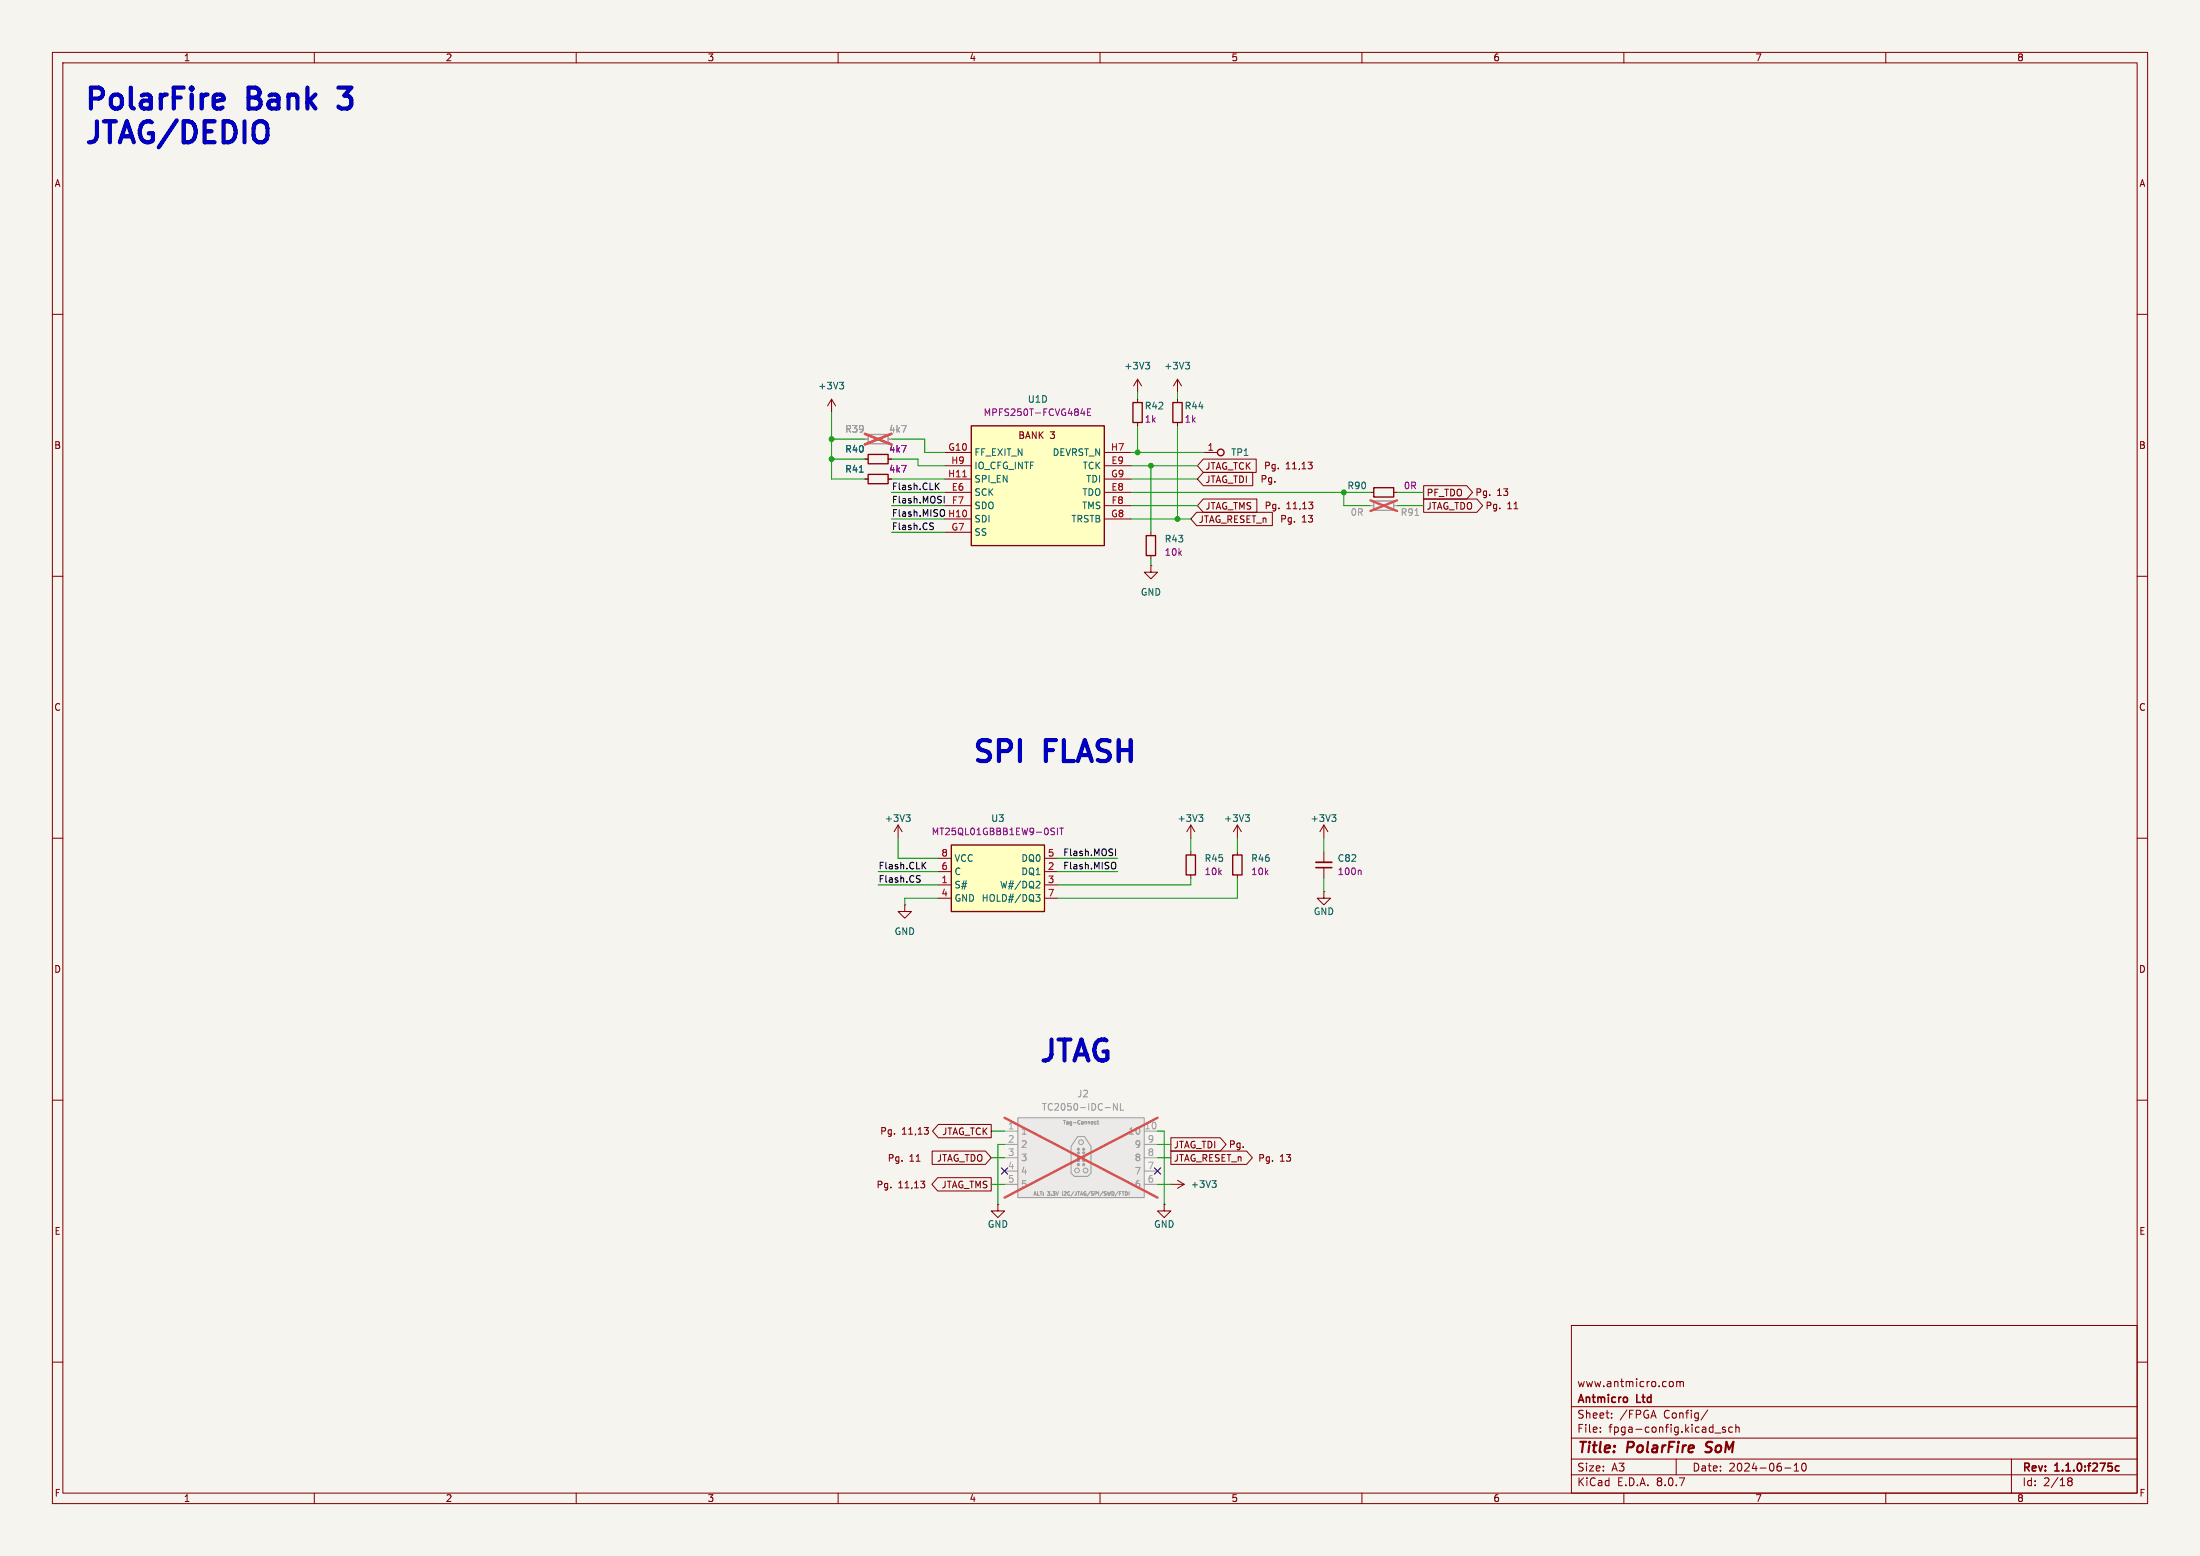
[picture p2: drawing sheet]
<svg xmlns="http://www.w3.org/2000/svg" width="420mm" height="297mm" viewBox="0 0 420 297" stroke-linecap="round" stroke-linejoin="round" font-family="sans-serif">
<path d="M0 0h420v297h-420z" fill="#f5f4ef" stroke="#f5f4ef" stroke-width=".19"/>
<g fill="none" stroke="#840000" stroke-width=".19">
<path d="M10 10h400v277h-400zM12 12h396v273h-396zM60 10v2M110 10v2M160 10v2M210 10v2M260 10v2M310 10v2M360 10v2M10 60h2M158.7 76.2v2.5M158.7 76.2l-.7 1.3"/>
<path d="M158.7 76.2l.8 1.3M217.2 72.4v2.5M217.2 76.2v.6M217.2 72.4l-.8 1.3M217.2 72.4l.7 1.3M224.8 72.4v2.5M224.8 76.2v.6M224.8 72.4l-.8 1.3M224.8 72.4l.8 1.3M408 60h2M165.1 87.6h.6M165.1 91.4h.6"/>
<path d="M169.5 87.6h.7M169.5 91.4h.7M217.2 80.6v.7M224.8 80.6v.7M229.9 86.4h2.5M261.6 94h.7M266.1 94h.6M10 110h2M408 110h2M10 160h2M236.2 157.5v2.5M236.2 157.5l-.7 1.3"/>
<path d="M236.2 157.5l.8 1.3M252.7 157.5v2.5M252.7 157.5l-.7 1.3M252.7 157.5l.8 1.3M408 160h2M172.7 172.7v1.3h1.3l-1.3 1.3-1.3-1.3h1.3M172.7 172.7h.1M236.2 162.6v.6M236.2 167v.6M252.7 170.2v1.3h1.3l-1.3 1.2-1.2-1.2h1.2M252.7 170.2h.1M252.7 162.6v2"/>
<path d="M252.7 165.6v2M10 210h2M408 210h2M190.5 229.9v1.2h1.3l-1.3 1.3-1.3-1.3h1.3M190.5 229.9h.1M222.2 229.9v1.2h1.3l-1.3 1.3-1.2-1.3h1.2M222.2 229.9h.1M223.5 226.1h2.6M224.8 225.3l1.3 .8M226.1 226.1l-1.3 .7M300 253h108v32h-108zM10 260h2"/>
<path d="M300 278.5h108M300 274.5h108M300 268.5h108M305.5 273.2v.2M305.5 272.5v.1M307.7 270.5v.2M307.7 269.8v.1M319.2 263.7l.2 .3v.4l-.2 .3M320 278.5v3M320.1 263.8l.4-.1 .2 .2M320.1 263.7v1M320.7 263.9l.2-.2 .4 .1 .1 .9"/>
<path d="M320.7 263.9v.8M326 269.1l-1.3 1.9M327.4 273.5h1.1M329.4 272.5l-.4-.1-.2 .2 .1 .2 .5 .2v.3h-.6M330.7 272.5l-.4-.1-.3 .3 .2 .6h.5M331.4 272.5l.2-.1 .3 .1 .1 .9M331.4 271.9v1.5M342.5 279.7l.4-.4v1.5M344.1 279.4l.2-.1a.8 .8 0 0 1 .5 .7 .8 .8 0 0 1-.5 .8l-.2-.2-.2-.4zM384 278.5v6.5M408 260h2M60 285v2"/>
<path d="M110 285v2M160 285v2M210 285v2M260 285v2M300 281.5h108M310 285v2M340.7 280.2h1.2M342.5 280.8h.9M360 285v2M394.7 282.4l.3 .3M394.7 282.4l.3-.3 .4 .1 .2 .2-.3 .3M395 282.7h.3"/>
<path d="M395 282.7l-.3 .3M395.3 282.7l.3 .3-.2 .5-.4 .1-.3-.3"/>
</g>
<path d="M251.2 165.6h3.1M404.5 279.9l-.4-.1-.3 .3 .2 .6h.5" fill="none" stroke="#840000" stroke-width=".3"/>
<path d="M325.5 277.1l.3 .1M325.8 275.4v.6" fill="none" stroke="#840000" stroke-width=".4"/>
<g fill="none" stroke="#840000" stroke-width=".25">
<path d="M216.3 76.8h1.8v3.8h-1.8zM223.9 76.8h1.8v3.8h-1.8zM165.7 86.7h3.8v1.8h-3.8zM165.7 90.6h3.8v1.7h-3.8zM262.3 93.1h3.8v1.8h-3.8zM235.3 163.2h1.8v3.8h-1.8z"/>
<circle cx="233" cy="86.4" r=".63"/>
</g>
<g fill="none" stroke="#006464" stroke-width=".19">
<path d="M160.3 73h.7l-.4 .5M160.8 73.5l.2 .2v.3l-.2 .2M218.7 69.2h.8l-.5 .4M219.2 69.6l.3 .3v.3l-.3 .2M226.3 69.2h.8l-.4 .4M226.8 69.6l.3 .3v.3l-.3 .2M164.1 90.1h.7M237.7 155.5h.8l-.4 .5M238.3 156l.2 .2v.3l-.2 .3M254.2 155.5h.8l-.4 .5M254.8 156l.2 .2v.3l-.2 .3M231.4 225.4h.8l-.5 .5"/>
<path d="M231.9 225.9l.3 .2v.3l-.3 .2"/>
</g>
<path d="M251.2 164.6h3.1" fill="none" stroke="#840000" stroke-width=".33"/>
<path d="M259.7 166.1l.1 .2v.6" fill="none" stroke="#840084" stroke-width=".19"/>
<path d="M165.7 82.9h3.8v1.8h-3.8zM262.3 95.6h3.8v1.8h-3.8z" fill="none" stroke="#9c9b98" stroke-width=".25"/>
<path d="M165.1 83.8h.6M169.5 83.8h.7M261.6 96.5h.7M266.1 96.5h.6" fill="none" stroke="#9c9b98" stroke-width=".19"/>
<path d="M270.1 98.4h.7" fill="none" stroke="#939391" stroke-width=".19"/>
<path d="M165.1 82.8l5.1 2M170.2 82.8l-5.1 2M261.6 95.5l5.1 2M266.7 95.5l-5.1 2" fill="none" stroke="#e75356" stroke-width=".46"/>
<path d="M194.3 213.4h24.1v15.2h-24.1z" fill="#ebeae8"/>
<g fill="none" stroke="#9c9b98" stroke-width=".19">
<path d="M191.8 215.9h2.5M191.8 218.4h2.5M194.3 213.4h24.1v15.2h-24.1zM205.7 216.9h1.3l1.3 1.9v5.1l-.7 .6h-2.5l-.6-.6v-5.1zM209 214.2v.3h.3M209 214.1v.1M209 214.1h.3M209.5 214.1h.2M209.6 213.9v.6l.1 .1M213.3 210.6v1.3l-.7-1.3v1.3M213.9 210.6v1.3h.6M218.4 215.9h2.6"/>
<path d="M218.4 218.4h2.6M191.8 221h2.5M191.8 223.5h2.5M191.8 226.1h2.5M214.2 227.5h.4M214.4 227.5v.7M214.8 227.5a.35 .35 0 0 1 .4 .3 .35 .35 0 0 1-.4 .4zM215.5 227.5v.7M218.4 221h2.6M218.4 223.5h2.6M218.4 226.1h2.6"/>
<circle cx="206.4" cy="218" r=".46"/>
<circle cx="205.6" cy="223.4" r=".46"/>
<circle cx="207.2" cy="223.4" r=".46"/>
</g>
<g fill="#9c9b98" stroke="#9c9b98" stroke-width=".19">
<circle cx="205.9" cy="222.3" r=".2"/>
<circle cx="205.9" cy="221.5" r=".2"/>
<circle cx="205.9" cy="220.8" r=".2"/>
<circle cx="205.9" cy="220.1" r=".2"/>
<circle cx="205.9" cy="219.4" r=".2"/>
<circle cx="206.9" cy="222.3" r=".2"/>
<circle cx="206.9" cy="221.5" r=".2"/>
<circle cx="206.9" cy="220.8" r=".2"/>
<circle cx="206.9" cy="220.1" r=".2"/>
<circle cx="206.9" cy="219.4" r=".2"/>
</g>
<path d="M191.8 213.4l29.2 15.2M221 213.4l-29.2 15.2" fill="none" stroke="#e75356" stroke-width=".46"/>
<path d="M218.8 102.2h1.8v3.8h-1.8zM226.4 163.2h1.8v3.8h-1.8z" fill="none" stroke="#840000" stroke-width=".25"/>
<path d="M219.7 101.6v.6M219.7 106v.7M227.3 157.5v2.5M227.3 157.5l-.7 1.3M227.3 157.5l.8 1.3M227.3 162.6v.6M227.3 167v.6" fill="none" stroke="#840000" stroke-width=".19"/>
<path d="M228.8 155.5h.8l-.4 .5M229.4 156l.2 .2v.3l-.2 .3" fill="none" stroke="#006464" stroke-width=".19"/>
<path d="M181.6 161.3h17.8v12.7h-17.8z" fill="#ffffc2"/>
<path d="M181.6 161.3h17.8v12.7h-17.8z" fill="none" stroke="#840000" stroke-width=".25"/>
<g fill="none" stroke="#840000" stroke-width=".19">
<path d="M219.7 108v1.2h1.3l-1.3 1.3-1.3-1.3h1.3M219.7 108h.1M171.4 157.5v2.5M171.4 157.5l-.7 1.3M171.4 157.5l.8 1.3M179.1 168.9h2.5M179.1 166.4h2.5M179.1 171.5h2.5M179.1 163.8h2.5M199.4 168.9h2.5M199.4 166.4h2.5M199.4 171.5h2.5"/>
<path d="M199.4 163.8h2.5"/>
</g>
<path d="M173 155.5h.7l-.4 .5M173.5 156l.2 .2v.3l-.2 .3M197.8 170.8h.7l-.4 .4 .4 .2v.5l-.2 .1h-.5M198 168.2l.4 .1 .1 .3-.7 .9h.7" fill="none" stroke="#006464" stroke-width=".19"/>
<path d="M201.1 158.1h.2M201.2 158.8l.1 .2-.1 .3M201.9 158.1v1.2M202.3 158.1h.7M202.7 158.1v1.2" fill="none" stroke="#840084" stroke-width=".19"/>
<path d="M185.4 81.3h25.4v22.8h-25.4z" fill="#ffffc2"/>
<path d="M185.4 81.3h25.4v22.8h-25.4z" fill="none" stroke="#840000" stroke-width=".25"/>
<g fill="none" stroke="#840000" stroke-width=".19">
<path d="M165.1 91.4h.6M165.1 87.6h.6M169.5 91.4h.7M169.5 87.6h.7M180.3 94h5.1M180.3 88.9h5.1M180.3 96.5h5.1M180.3 86.4h5.1M180.3 99.1h5.1M180.3 91.4h5.1M210.8 94h5.1M210.8 88.9h5.1"/>
<path d="M210.8 96.5h5.1M210.8 86.4h5.1M210.8 99.1h5.1M210.8 91.4h5.1M228.4 97.8h14.5v2.5h-14.5l-1.1-1.2zM229.7 87.6h10.1v2.6h-10.1l-1.1-1.3zM229.7 90.2h9.4v2.5h-9.4l-1.1-1.3zM229.7 95.2h10.2v2.6h-10.2l-1.1-1.3zM249.7 88.2h.8l-.4 .5M249.8 95.8h.8l-.4 .5M250.4 88.8l.1 .1-.1 .5M250.5 96.4l.1 .2-.1 .5"/>
<path d="M271.8 95.2h10.1l1.2 1.3-1.2 1.3h-10.1zM271.8 92.7h8.2l1.1 1.3-1.1 1.3h-8.2zM180.3 101.6h5.1M176.4 215.2h.8l-.4 .5M177.1 215.8l.1 .1-.1 .5M178 219.7h10.1l1.1 1.3-1.1 1.3h-10.1zM179.1 214.6h10.1v2.6h-10.1l-1.1-1.3zM223.5 219.7h14.5l1.1 1.3-1.1 1.3h-14.5zM223.5 217.2h9.5l1.1 1.2-1.1 1.3h-9.5zM175.8 225.5h.7l-.4 .4M176.4 226l.1 .2-.1 .5M179 224.8h10.2v2.5h-10.2l-1.1-1.2z"/>
</g>
<path d="M183.8 91h.7" fill="none" stroke="#a90000" stroke-width=".19"/>
<path d="M206.3 78.9h.8M206.9 78.5v.8M207.6 78.7h.4M208.2 78h-.6v1.3h.6" fill="none" stroke="#840084" stroke-width=".19"/>
<path d="M177.7 99.8l.5 .1M178.7 92.7l.6 .8M179.3 92.2l-.7 .7M180 97.3h.1a.81 .81 0 0 1-.1 1.2M180.3 94.7v1.3M178 100.5l.2 .2-.2 .4M175.2 167.1l.5 .1M175.4 167.8l.3 .2-.3 .4M176.2 165.1l.6 .8M176.8 164.6l-.8 .7M212.7 164.6h.1a.81 .81 0 0 1-.1 1.3M213 162v1.3" fill="none" stroke="#0f0f0f" stroke-width=".19"/>
<path d="M41.4 18.1h.7l.4 .1 .2 .8-1.9 .4M64.6 16.7h2.5M42.5 20.5l-.4 .2h-.7M64.6 20.3l.6 .4" fill="none" stroke="#0000c2" stroke-width=".8"/>
<g fill="none" stroke="#009600" stroke-width=".19">
<path d="M158.7 78.7v12.7h6.4M217.2 74.9v1.3M224.8 74.9v1.3M158.7 83.8h6.4M158.7 87.6h6.4M170.2 83.8h6.3v2.6h3.8M170.2 87.6h5.1v1.3h5M170.2 96.5h10.1M170.2 94h10.1M170.2 91.4h10.1M170.2 99.1h10.1M215.9 88.9h12.7"/>
<path d="M215.9 86.4h14M215.9 96.5h12.7M215.9 94h45.7M215.9 91.4h12.7M215.9 99.1h11.4M217.2 81.3v5.1M219.7 88.9v12.7M224.8 81.3v17.8M256.5 94v2.5h5.1M266.7 96.5h5.1M266.7 94h5.1M170.2 101.6h10.1"/>
<path d="M219.7 106.7v1.3M167.6 168.9h11.5M167.6 166.4h11.5M171.4 160v3.8h7.7M179.1 171.5h-6.4v1.2M201.9 166.4h11.5M201.9 163.8h11.5M227.3 167.6v1.3h-25.4M227.3 160v2.6M236.2 167.6v3.9h-34.3M236.2 160v2.6M252.7 160v2.6"/>
<path d="M252.7 167.6v2.6M189.2 215.9h2.6M191.8 218.4h-1.3v11.5M221 218.4h2.5M221 215.9h1.2v14M189.2 221h2.6M189.2 226.1h2.6M221 221h2.5M221 226.1h2.5"/>
</g>
<path d="M191.2 222.9l1.2 1.2M192.4 222.9l-1.2 1.2M220.4 222.9l1.2 1.2M221.6 222.9l-1.2 1.2" fill="none" stroke="#000084" stroke-width=".19"/>
<path d="M165.1 83.8h.6M169.5 83.8h.7" fill="none" stroke="#9c9b98" stroke-width=".19"/>
<path d="M165.1 82.8l5.1 2M170.2 82.8l-5.1 2" fill="none" stroke="#e75356" stroke-width=".46"/>
<path d="M164.1 90.1h.7" fill="none" stroke="#006464" stroke-width=".19"/>
<g fill="#009600" stroke="#009600" stroke-width=".19">
<circle cx="224.8" cy="99.1" r=".46"/>
<circle cx="256.5" cy="94" r=".46"/>
<circle cx="217.2" cy="86.4" r=".46"/>
<circle cx="219.7" cy="88.9" r=".46"/>
<circle cx="158.7" cy="83.8" r=".46"/>
<circle cx="158.7" cy="87.6" r=".46"/>
</g>
<g font-size="5.6" fill="#0000c2">
<text x="15.9" y="21.3">PolarFire</text>
<text x="47.6" y="21.3">Bank</text>
<text x="66.7" y="21.3">3</text>
<text x="15.9" y="27.7">JTAG/DEDIO</text>
<text x="185.4" y="145.8">SPI</text>
<text x="199.8" y="145.8">FLASH</text>
<text x="198.1" y="202.9">JTAG</text>
</g>
<g font-size="2.8" fill="#840000">
<text x="301" y="277.9">Title:</text>
<text x="310.6" y="277.9">PolarFire</text>
<text x="326.5" y="277.9">SoM</text>
</g>
<g font-size="2.1" fill="#840000">
<text x="301" y="268.2">Antmicro</text>
<text x="301" y="265">www.antmicro.com</text>
<text x="312.5" y="268.2">Ltd</text>
<text x="301" y="273.7">File:</text>
<text x="301" y="271">Sheet:</text>
<text x="307.1" y="273.7">fpga-config.kicad_sch</text>
<text x="309.2" y="271">/FPGA</text>
<text x="317.7" y="271">Config/</text>
<text x="301" y="281.1">Size:</text>
<text x="307.6" y="281.1">A3</text>
<text x="323" y="281.1">Date:</text>
<text x="330" y="281.1">2024-06-10</text>
<text x="386" y="281.3">Rev:</text>
<text x="392.4" y="281.3">1.1.0:f275c</text>
<text x="301" y="283.9">KiCad</text>
<text x="308.7" y="283.9">E.D.A.</text>
<text x="316.3" y="283.9">8.0.7</text>
<text x="386" y="283.9">Id:</text>
<text x="390.1" y="283.9">2/18</text>
</g>
<g font-size="1.8" fill="#840000">
<text x="35" y="11.9">1</text>
<text x="85" y="11.9">2</text>
<text x="135" y="11.9">3</text>
<text x="185" y="11.9">4</text>
<text x="235" y="11.9">5</text>
<text x="285" y="11.9">6</text>
<text x="335" y="11.9">7</text>
<text x="385" y="11.9">8</text>
<text x="10.3" y="35.9">A</text>
<text x="408.3" y="35.9">A</text>
<text x="194.3" y="84">BANK</text>
<text x="200.4" y="84">3</text>
<text x="10.3" y="85.9">B</text>
<text x="230" y="89.9">JTAG_TCK</text>
<text x="241.2" y="89.8">Pg.</text>
<text x="245.4" y="89.8">11,13</text>
<text x="408.2" y="85.9">B</text>
<text x="230" y="92.4">JTAG_TDI</text>
<text x="240.5" y="92.3">Pg.</text>
<text x="272.3" y="94.9">PF_TDO</text>
<text x="281.6" y="94.9">Pg.</text>
<text x="285.8" y="94.9">13</text>
<text x="228.8" y="100">JTAG_RESET_n</text>
<text x="230" y="97.5">JTAG_TMS</text>
<text x="241.3" y="97.4">Pg.</text>
<text x="244.3" y="99.9">Pg.</text>
<text x="245.5" y="97.4">11,13</text>
<text x="248.5" y="99.9">13</text>
<text x="272.3" y="97.5">JTAG_TDO</text>
<text x="283.5" y="97.4">Pg.</text>
<text x="287.7" y="97.4">11</text>
<text x="10.3" y="135.9">C</text>
<text x="408.2" y="135.9">C</text>
<text x="10.3" y="185.9">D</text>
<text x="408.2" y="185.9">D</text>
<text x="167.9" y="216.8">Pg.</text>
<text x="169.4" y="221.9">Pg.</text>
<text x="172.1" y="216.8">11,13</text>
<text x="173.6" y="221.9">11</text>
<text x="178.8" y="221.9">JTAG_TDO</text>
<text x="179.8" y="216.9">JTAG_TCK</text>
<text x="224" y="221.9">JTAG_RESET_n</text>
<text x="224" y="219.4">JTAG_TDI</text>
<text x="234.5" y="219.3">Pg.</text>
<text x="240.1" y="221.9">Pg.</text>
<text x="244.3" y="221.9">13</text>
<text x="167.2" y="227">Pg.</text>
<text x="171.4" y="227">11,13</text>
<text x="179.7" y="227">JTAG_TMS</text>
<text x="10.3" y="235.9">E</text>
<text x="408.3" y="235.9">E</text>
<text x="10.3" y="285.9">F</text>
<text x="35" y="286.9">1</text>
<text x="85" y="286.9">2</text>
<text x="135" y="286.9">3</text>
<text x="185" y="286.9">4</text>
<text x="235" y="286.9">5</text>
<text x="285" y="286.9">6</text>
<text x="335" y="286.9">7</text>
<text x="385" y="286.9">8</text>
<text x="408.3" y="285.9">F</text>
</g>
<g font-size="1.8" fill="#006464">
<text x="214.5" y="70.7">+3V3</text>
<text x="222.2" y="70.7">+3V3</text>
<text x="156.1" y="74.5">+3V3</text>
<text x="196.1" y="77.1">U1D</text>
<text x="218.4" y="78.3">R42</text>
<text x="226.1" y="78.3">R44</text>
<text x="161.3" y="86.6">R40</text>
<text x="185.9" y="87.2">FF_EXIT_N</text>
<text x="185.9" y="89.8">IO_CFG_INTF</text>
<text x="200.9" y="87.2">DEVRST_N</text>
<text x="206.6" y="89.8">TCK</text>
<text x="234.9" y="87.2">TP1</text>
<text x="161.3" y="90.4">R41</text>
<text x="185.9" y="94.8">SCK</text>
<text x="185.9" y="92.3">SPI_EN</text>
<text x="206.5" y="94.8">TDO</text>
<text x="207.3" y="92.3">TDI</text>
<text x="257.1" y="93.6">R90</text>
<text x="185.9" y="97.4">SDO</text>
<text x="185.9" y="99.9">SDI</text>
<text x="204.4" y="99.9">TRSTB</text>
<text x="206.5" y="97.4">TMS</text>
<text x="185.9" y="102.5">SS</text>
<text x="222.2" y="103.7">R43</text>
<text x="217.7" y="113.9">GND</text>
<text x="168.8" y="157.1">+3V3</text>
<text x="189.1" y="157.1">U3</text>
<text x="224.7" y="157.1">+3V3</text>
<text x="233.6" y="157.1">+3V3</text>
<text x="250.1" y="157.1">+3V3</text>
<text x="182.1" y="167.2">C</text>
<text x="182.1" y="164.7">VCC</text>
<text x="194.9" y="167.2">DQ1</text>
<text x="194.9" y="164.7">DQ0</text>
<text x="229.9" y="164.7">R45</text>
<text x="238.8" y="164.7">R46</text>
<text x="255.3" y="164.7">C82</text>
<text x="182.1" y="169.8">S#</text>
<text x="182.1" y="172.3">GND</text>
<text x="187.3" y="172.3">HOLD#/DQ3</text>
<text x="190.8" y="169.8">W#/DQ2</text>
<text x="170.7" y="178.7">GND</text>
<text x="250.7" y="174.8">GND</text>
<text x="227.2" y="226.9">+3V3</text>
<text x="188.5" y="234.5">GND</text>
<text x="220.2" y="234.5">GND</text>
</g>
<g font-size="1.8" fill="#939391">
<text x="161.3" y="82.8">R39</text>
<text x="267.3" y="98.7">R91</text>
<text x="205.6" y="209.6">J2</text>
<text x="194.8" y="216.8">1</text>
<text x="194.8" y="219.3">2</text>
<text x="194.8" y="221.8">3</text>
<text x="215.3" y="216.8">10</text>
<text x="216.5" y="221.8">8</text>
<text x="216.5" y="219.3">9</text>
<text x="194.8" y="224.4">4</text>
<text x="194.8" y="226.9">5</text>
<text x="216.5" y="226.9">6</text>
<text x="216.5" y="224.4">7</text>
</g>
<g font-size="1.8" fill="#9c9b98">
<text x="169.6" y="82.8">4k7</text>
<text x="257.7" y="98.7">0R</text>
<text x="198.8" y="212.2">TC2050-IDC-NL</text>
</g>
<g font-size="1.8" fill="#840084">
<text x="187.7" y="79.6">MPFS250T-FCVG484E</text>
<text x="218.4" y="80.9">1k</text>
<text x="226.1" y="80.9">1k</text>
<text x="169.6" y="86.6">4k7</text>
<text x="169.6" y="90.4">4k7</text>
<text x="267.9" y="93.6">0R</text>
<text x="222.2" y="106.3">10k</text>
<text x="177.8" y="159.6">MT25QL01GBBB1EW9-0SIT</text>
<text x="229.9" y="167.2">10k</text>
<text x="238.8" y="167.2">10k</text>
<text x="255.3" y="167.2">100n</text>
</g>
<g font-size="1.8" fill="#a90000">
<text x="180.9" y="86.1">G10</text>
<text x="181.5" y="88.6">H9</text>
<text x="212" y="86.1">H7</text>
<text x="212.1" y="88.6">E9</text>
<text x="230.4" y="86.1">1</text>
<text x="180.9" y="91.2">H11</text>
<text x="181.6" y="93.7">E6</text>
<text x="212" y="91.2">G9</text>
<text x="212.1" y="93.7">E8</text>
<text x="180.9" y="98.8">H10</text>
<text x="181.5" y="101.3">G7</text>
<text x="181.6" y="96.3">F7</text>
<text x="212" y="98.8">G8</text>
<text x="212.1" y="96.3">F8</text>
<text x="179.6" y="166.1">6</text>
<text x="179.6" y="163.6">8</text>
<text x="200" y="166.1">2</text>
<text x="200" y="163.6">5</text>
<text x="179.6" y="168.7">1</text>
<text x="179.6" y="171.2">4</text>
<text x="200" y="168.7">3</text>
<text x="200" y="171.2">7</text>
</g>
<g font-size="1.8" fill="#0f0f0f">
<text x="170.2" y="93.6">Flash.CLK</text>
<text x="170.2" y="96.2">Flash.MOSI</text>
<text x="170.2" y="98.7">Flash.MISO</text>
<text x="170.2" y="101.3">Flash.CS</text>
<text x="167.6" y="166">Flash.CLK</text>
<text x="202.9" y="166">Flash.MISO</text>
<text x="202.9" y="163.5">Flash.MOSI</text>
<text x="167.6" y="168.6">Flash.CS</text>
</g>
<g font-size="1.8" fill="#a5a4a2">
<text x="192.3" y="215.6">1</text>
<text x="218.4" y="215.6">10</text>
<text x="192.3" y="218.2">2</text>
<text x="192.3" y="220.7">3</text>
<text x="219" y="220.7">8</text>
<text x="219" y="218.2">9</text>
<text x="192.3" y="223.3">4</text>
<text x="192.3" y="225.8">5</text>
<text x="219" y="225.8">6</text>
<text x="219" y="223.3">7</text>
</g>
<g font-size="1" fill="#9c9b98">
<text x="202.9" y="214.7">Tag-Connect</text>
<text x="197.2" y="228.3">ALT: 3.3V</text>
<text x="202.9" y="228.3">I2C/JTAG/SPI/SWD/FTDI</text>
</g>
</svg>
